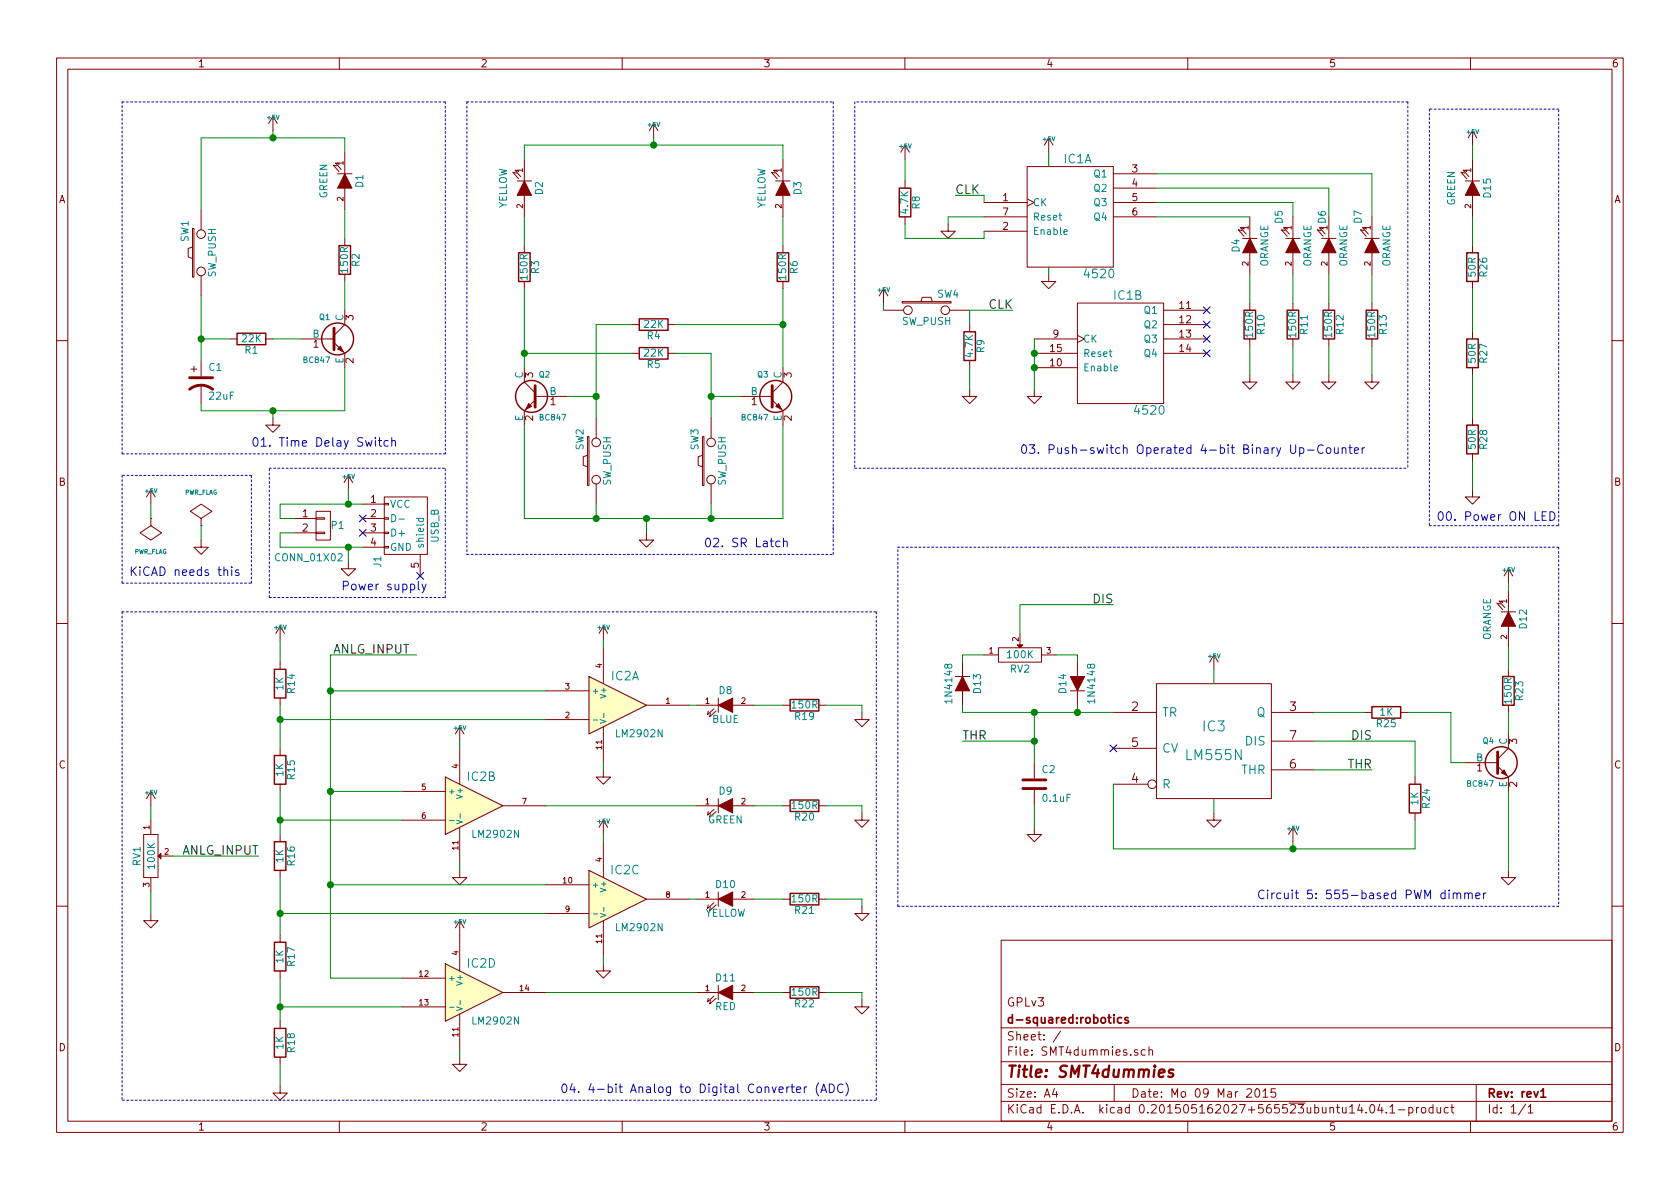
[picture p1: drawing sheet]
<svg xmlns="http://www.w3.org/2000/svg" width="297mm" height="210mm" viewBox="0 0 297 210" stroke-linecap="round" stroke-linejoin="round" font-family="sans-serif">
<g fill="none" stroke="#840000" stroke-width=".18">
<path d="M10 10.3h277v189.9h-277zM12 12.2h273v186.1h-273zM60 10.3v1.9M110 10.3v1.9M160 10.3v1.9M210 10.3v1.9M260 10.3v1.9M35.6 37.1v3.5M48.3 20.6l-.8 1.2M48.3 20.6v2.5M48.3 20.6l.7 1.2M59.6 29.3l-.7-.1 1 1.1"/>
<path d="M59.7 30.7h2.5M59.9 29l-.6-.2 1 1.2M61 26.9v3.8M61 33.3v3.8M91.3 30.6l-.6-.1 1 1.1M91.4 32h2.6M91.7 30.2l-.6-.1 1 1.1M92.7 28.2v3.8M92.7 34.5v3.8M115.6 21.8l-.8 1.3M115.6 21.8v2.6M115.6 21.8l.7 1.3"/>
<path d="M137 30.6l-.6-.1 1 1.1M137.2 32h2.5M137.4 30.2l-.6-.1 1 1.1M138.4 28.2v3.8M138.4 34.5v3.8M160 25.6v2.6M160 32v1.3M160 38.3v1.3M160 25.6l-.7 1.3M160 25.6l.8 1.3M167.6 39.6v1.3h1.3l-1.3 1.3-1.2-1.3h1.2M174 35.8h7.6"/>
<path d="M174 38.3h7.6M181.6 29.5h15.2v17.7h-15.2zM181.6 35.2l1.3 .6-1.3 .6M185.4 24.4l-.7 1.2M185.4 24.4v2.5M185.4 24.4l.8 1.2M196.8 35.8h7.7M196.8 30.7h7.7M196.8 33.3h7.7M196.8 38.3h7.7M221 38.3v3.9M228.6 38.3v3.9"/>
<path d="M234.9 38.3v3.9M242.6 38.3v3.9M259 30.6l-.7-.1 1 1.1M259.1 32h2.5M259.3 30.2l-.6-.1 1 1.1M260.3 23.1l-.7 1.3M260.3 23.1v2.5M260.3 28.2v3.8M260.3 34.5v3.8M260.3 23.1l.8 1.3M34 40.4h.3v8.6h-.3zM34 43.7l-.7 .2v1.6l.7 .2"/>
<path d="M35.6 48.8v3.5M40.6 59.9h1.3M47 59.9h1.3M53.3 59.9h5.8M61 42.2v1.2M61 48.5v1.3M61 54.9v2.5l-1.9 1.9M92.7 43.4v1.3M92.7 49.8v1.2M111.8 57.4h1.2M118.1 57.4h1.3M138.4 43.4v1.3"/>
<path d="M138.4 49.8v1.2M156.2 51l-.8 1.3M156.2 51v2.6M156.2 51l.8 1.3M156.2 54.9h3.6M159.5 53.3h8.6v.3h-8.6zM162.8 53.3l.3-.7h1.5l.2 .7M167.9 54.9h3.5M171.4 57.4v1.3M174 40.9h7.6M182.9 59.9h7.6M185.4 48.5v1.3h1.3l-1.3 1.2-1.3-1.2h1.3"/>
<path d="M190.5 53.6h15.2v17.8h-15.2zM190.5 59.3l1.3 .6-1.3 .7M205.7 54.9h7.7M205.7 59.9h7.7M205.7 57.4h7.7M219.6 40.8l-.7-.2 1.1 1.2M219.7 42.2h2.5M220 40.4l-.7-.1 1 1.1M221 44.7v3.8M221 53.6v1.3M221 59.9v1.3M227.2 40.8l-.6-.2 1 1.2"/>
<path d="M227.3 42.2h2.6M227.6 40.4l-.7-.1 1.1 1.1M228.6 44.7v3.8M228.6 53.6v1.3M228.6 59.9v1.3M233.6 40.8l-.7-.2 1 1.2M233.7 42.2h2.5M233.9 40.4l-.6-.1 1 1.1M234.9 44.7v3.8M234.9 53.6v1.3M234.9 59.9v1.3M241.2 40.8l-.7-.2 1.1 1.2"/>
<path d="M241.3 42.2h2.5M241.6 40.4l-.7-.1 1 1.1M242.6 44.7v3.8M242.6 53.6v1.3M242.6 59.9v1.3M260.3 43.4v1.3M260.3 49.8v1.2M260.3 58.7v1.2M10 60.2h2M33.8 65.3h1M34.3 64.8v1M35.6 63.7v2.8"/>
<path d="M35.6 68.1v3.3M48.3 73.9v1.3h1.2l-1.2 1.2-1.3-1.2h1.3M59.1 60.6l1.9 1.9v2.5M92.7 65v2.6l1.9 1.9M94.6 70.7l-1.9 1.9v2.6M94.6 70.1h5.7M103.9 77.2h.2v8.6h-.2zM105.4 73.9v3.6M111.8 62.5h1.2M118.1 62.5h1.3M124.2 77.2h.3v8.6h-.3zM125.7 73.9v3.6"/>
<path d="M130.8 70.1h5.7M136.5 70.7l1.9 1.9v2.6M138.4 65v2.6l-1.9 1.9M171.4 68.8v1.3h1.3l-1.3 1.3-1.2-1.3h1.2M171.4 63.7v1.3M182.9 68.8v1.3h1.2l-1.2 1.3-1.3-1.3h1.3M182.9 65h7.6M182.9 62.5h7.6M205.7 62.5h7.7M221 66.3v1.3h1.2l-1.2 1.2-1.3-1.2h1.3M228.6 66.3v1.3h1.3l-1.3 1.2-1.3-1.2h1.3M234.9 66.3v1.3h1.3l-1.3 1.2-1.2-1.2h1.2"/>
<path d="M242.6 66.3v1.3h1.2l-1.2 1.2-1.3-1.2h1.3M260.3 65v1.3M260.3 73.9v1.3M285 60.2h2M26.7 91.7h.1M26.7 91.7v1.3l1.9 1.2-1.9 1.3-1.9-1.3 1.9-1.2M26.7 86.6l-.8 1.3M26.7 86.6v2.5M26.7 86.6l.7 1.3M35.6 93h.1M35.6 91.7l1.9-1.3-1.9-1.3-1.9 1.3 1.9 1.3v1.3M35.6 95.5v1.3h1.2l-1.2 1.2-1.3-1.2h1.3"/>
<path d="M52.1 91.7h3.8M52.1 94.2h3.8M55.9 94.1h1.5v.3h-1.5zM55.9 91.6h1.5v.2h-1.5zM55.9 90.4h2.5v5.1h-2.5zM61.6 99.3v1.3h1.3l-1.3 1.2-1.3-1.2h1.3M61.6 84.1l-.8 1.2M61.6 84.1v2.5M61.6 84.1l.8 1.2M64.1 91.7h3.8M64.1 94.2h3.8M64.1 89.1h3.8"/>
<path d="M64.1 96.8h3.8M67.9 87.9h7.7v10.1h-7.7zM67.9 89h.8v.3h-.8zM67.9 91.6h.8v.2h-.8zM67.9 94.1h.8v.3h-.8zM67.9 96.6h.8v.3h-.8zM74.3 98v3.8M103.9 80.5l-.8 .3v1.5l.8 .2M105.4 85.6v3.5M114.3 94.2v1.3h1.3l-1.3 1.3-1.3-1.3h1.3M124.2 80.5l-.8 .3v1.5l.8 .2M125.7 85.6v3.5"/>
<path d="M260.3 86.6v1.3h1.3l-1.3 1.2-1.2-1.2h1.2M260.3 80.3v1.2M10 110.3h2M49.5 110.7l-.7 1.3M49.5 110.7v2.6M49.5 117.1v1.3M49.5 110.7l.8 1.3M104.1 119.6l10.2 5.1-10.2 5.1zM106.7 110.7v2.6M106.7 114.5v6.4M106.7 110.7l-.8 1.3M106.7 110.7l.7 1.3"/>
<path d="M168.9 119.6h2.5M170.2 117.1v2.5M174 115.8h2.5M176.5 114.5h7.6v2.6h-7.6zM180.3 112v2M184.1 115.8h2.6M190.5 117.1v2.5M214.6 115.8l-.7 1.3M214.6 115.8v2.6M214.6 115.8l.8 1.3M265.3 106.8l-.6-.1 1 1.1M265.4 108.2h2.6"/>
<path d="M265.7 106.4l-.7-.1 1.1 1.1M266.7 100.6l-.8 1.2M266.7 100.6v2.5M266.7 104.4v3.8M266.7 110.7v3.8M266.7 118.4v1.2M266.7 100.6l.8 1.2M285 110.3h2M26.7 139.9v2.6M26.7 139.9l-.8 1.3M26.7 139.9l.7 1.3M49.5 123.4v1.3"/>
<path d="M49.5 132.3v1.3M49.5 138.7v1.2M71.1 139.9h7.6M78.7 137.4l10.2 5.1-10.2 5.1zM81.3 128.5v2.6M81.3 132.3v6.4M81.3 128.5l-.8 1.3M81.3 128.5l.7 1.3M96.5 127.2h7.6M96.5 122.2h7.6M106.7 136.1v1.3h1.2l-1.2 1.3-1.3-1.3h1.3M106.7 128.5v6.4"/>
<path d="M114.3 124.7h7.6M123.2 124.7h3.8M126.2 125.3l-1.1 1.1 .1-.7M126.6 125.7l-1.1 1 .1-.6M127 123.4v2.6M129.5 124.7h3.8M138.4 124.7h1.3M144.8 124.7h1.2M152.4 126v1.2h1.3l-1.3 1.3-1.3-1.3h1.3M170.2 122.2v2.5M182.9 134.9v2.8M182.9 139.7v2.8"/>
<path d="M189.2 122.2h2.6M190.5 122.2v2.5M196.8 126h7.7M196.8 138.7h6.1M196.8 132.3h7.7M204.5 120.9h20.3v20.3h-20.3zM224.8 126h7.6M224.8 136.1h7.6M224.8 131.1h7.6M241.3 126h1.3M247.6 126h1.3M250.2 137.4v1.3"/>
<path d="M259.1 134.9h5.7M264.8 135.5l1.9 1.9v2.5M266.7 124.7v1.3M266.7 129.8v2.5l-1.9 1.9M25.4 147.6h2.5v7.6h-2.5zM26.7 145v2.6M26.7 155.2v2.5M28.4 151.4h2.1M49.5 147.6v1.2M49.5 153.9v1.3M71.1 145h7.6M81.3 153.9v1.3h1.2l-1.2 1.3-1.3-1.3h1.3"/>
<path d="M81.3 146.3v6.3M88.9 142.5h7.6M96.5 156.5h7.6M104.1 153.9l10.2 5.1-10.2 5.1zM106.7 145v2.6M106.7 148.8v6.4M106.7 145l-.8 1.3M106.7 145l.7 1.3M114.3 159h7.6M123.2 159h3.8M123.2 142.5h3.8M126.2 159.6l-1.1 1 .1-.6"/>
<path d="M126.2 143.1l-1.1 1 .1-.6M126.6 143.5l-1.1 1 .1-.6M127 141.2v2.6M127 157.7v2.6M129.5 159h3.8M129.5 142.5h3.8M138.4 159h1.3M138.4 142.5h1.3M144.8 159h1.2M144.8 142.5h1.2M152.4 143.8v1.2h1.3l-1.3 1.3-1.3-1.3h1.3M182.9 146.3v1.3h1.2l-1.2 1.2-1.3-1.2h1.3"/>
<path d="M214.6 143.8v1.2h1.3l-1.3 1.3-1.2-1.3h1.2M228.6 146.3v2.5M228.6 146.3l-.8 1.3M228.6 146.3l.8 1.3M250.2 143.8v1.2M266.7 153.9v1.3h1.3l-1.3 1.3-1.3-1.3h1.3M10 160.2h2M26.7 161.5v1.3h1.2l-1.2 1.3-1.3-1.3h1.3M49.5 165.3v1.3M49.5 171.7v1.3M71.1 173h7.6M71.1 178h7.6"/>
<path d="M78.7 170.4l10.2 5.1-10.2 5.1zM81.3 162.8v8.9M81.3 179.3v6.4M81.3 162.8l-.8 1.3M81.3 162.8l.7 1.3M88.9 175.5h7.6M96.5 161.5h7.6M106.7 170.4v1.3h1.2l-1.2 1.3-1.3-1.3h1.3M106.7 162.8v6.4M123.2 175.5h3.8M126.2 176.1l-1.1 1.1 .1-.7M126.6 160l-1.1 1 .1-.6"/>
<path d="M126.6 176.5l-1.1 1 .1-.6M127 174.2v2.6M129.5 175.5h3.8M138.4 175.5h1.3M144.8 175.5h1.2M152.4 160.3v1.2h1.3l-1.3 1.3-1.3-1.3h1.3M152.4 176.8v1.2h1.3l-1.3 1.3-1.3-1.3h1.3M177 166.3h108v32h-108zM285 160.2h2M49.5 192v1.3h1.3l-1.3 1.3-1.2-1.3h1.2M49.5 180.6v1.3M49.5 186.9v1.3"/>
<path d="M60 198.3v1.9M81.3 186.9v1.3h1.2l-1.2 1.3-1.3-1.3h1.3M110 198.3v1.9M160 198.3v1.9M177 194.8h108M177 191.8h108M177 187.8h108M177 181.8h108M186.4 192.5l-.3 1h.9M186.8 193v1M187.5 182.3l-1.3 2M197 191.8v3"/>
<path d="M201.1 185.7a.37 .37 0 0 0-.5 .1v.2l.5 .2 .1 .1-.2 .3-.4-.1M202.5 185.7l-.4-.1-.3 .3 .1 .6 .2 .1 .4-.1M203.1 185.7l.3-.1 .3 .1 .1 .9M203.1 185.1v1.5M210 198.3v1.9M222 192.7l.2-.2a.81 .81 0 0 1 .6 .6 .81 .81 0 0 1-.3 .8l-.1 .1a.79 .79 0 0 1-.4-1.3zM223.3 193l.4-.5v1.5M223.3 194h.9M225.5 192.5h-.7l-.1 .7 .2-.1 .5 .1 .2 .2-.1 .5-.2 .1-.6-.1M242.3 195.5l.2-.2a.81 .81 0 0 1 .6 .6 .81 .81 0 0 1-.3 .8l-.1 .1a.79 .79 0 0 1-.4-1.3zM244 195.2l-.4 1.1h1M244.3 195.8v1"/>
<path d="M245.1 196.7v.1M245.7 195.8l.5-.5v1.5M245.7 196.8h.9M247.2 196.3h1.2M249.1 195.9l.4-.1 .3 .3-.1 .6h-.6M249.1 195.8v1.5M250.4 195.8v1M250.9 195.8l-.5 .3M251.4 196l.2-.2 .4 .2 .1 .5-.1 .2-.4 .1-.2-.1zM253.4 195.9l-.5-.1-.2 .3v.6l.2 .1 .5-.1M253.4 195.3v1.5M254.1 195.8l.1 .9 .3 .1 .2-.1"/>
<path d="M254.7 195.8v1M256.1 195.9l-.5-.1-.3 .3 .1 .6 .2 .1 .5-.1M256.5 195.8h.6M256.7 195.3v1.3l.4 .2M260 198.3v1.9M261 191.8v6.5M269.7 195.2l-1.2 2M270.2 195.8l.4-.5v1.5M270.2 196.8h.8"/>
<circle cx="35.6" cy="48" r=".76"/>
<circle cx="35.6" cy="41.4" r=".76"/>
<circle cx="160.5" cy="54.9" r=".76"/>
<circle cx="167.1" cy="54.9" r=".76"/>
<circle cx="105.4" cy="78.2" r=".76"/>
<circle cx="125.7" cy="78.2" r=".76"/>
<circle cx="105.4" cy="84.8" r=".76"/>
<circle cx="125.7" cy="84.8" r=".76"/>
<circle cx="203.7" cy="138.7" r=".76"/>
</g>
<path d="M198.3 180l-.4-.1-.3 .3 .1 .6 .2 .1 .4-.1M199.5 180a.37 .37 0 0 0-.6 .1l.1 .3 .5 .1v.1l-.2 .3-.4-.1M272.4 193l.5-.5v1.5M272.4 194h.9" fill="none" stroke="#840000" stroke-width=".3"/>
<path d="M207.5 189.2l-.5-.1-.3 .4 .2 .3 .5 .1v.3l-.1 .1-.2 .1-.5-.1" fill="none" stroke="#840000" stroke-width=".41"/>
<g fill="none" stroke="#840000" stroke-width=".25">
<path d="M159 33.3h2v5h-2zM41.9 58.9h5.1v2.1h-5.1zM59.9 43.4h2.1v5.1h-2.1zM91.7 44.7h2v5.1h-2zM113 56.4h5.1v2h-5.1zM137.4 44.7h2v5.1h-2zM170.4 58.7h2.1v5h-2.1zM220 54.9h2v5h-2zM227.6 54.9h2v5h-2zM233.9 54.9h2.1v5h-2.1zM241.6 54.9h2v5h-2zM259.3 44.7h2.1v5.1h-2.1z"/>
<path d="M259.3 59.9h2.1v5.1h-2.1zM113 61.5h5.1v2h-5.1zM259.3 75.2h2.1v5.1h-2.1zM48.5 118.4h2v5h-2zM265.7 119.6h2v5.1h-2zM48.5 133.6h2v5.1h-2zM139.7 123.7h5.1v2h-5.1zM242.6 125h5v2h-5zM249.2 138.7h2v5.1h-2zM48.5 148.8h2v5.1h-2zM139.7 158h5.1v2h-5.1zM139.7 141.5h5.1v2h-5.1z"/>
<path d="M48.5 166.6h2v5.1h-2zM139.7 174.5h5.1v2h-5.1zM48.5 181.9h2v5h-2z"/>
<circle cx="59.7" cy="59.9" r="2.82"/>
<circle cx="94" cy="70.1" r="2.82"/>
<circle cx="137.2" cy="70.1" r="2.82"/>
<circle cx="265.4" cy="134.9" r="2.82"/>
</g>
<g fill="none" stroke="#008484" stroke-width=".18">
<path d="M188.1 41l.6-.1-.1-.2-.3-.1-.2 .2 .1 .6h.4M197 65.2l.6-.2-.1-.2-.3-.1-.2 .2 .1 .6h.4M69.3 91a.64 .64 0 0 1 .7 .6 .64 .64 0 0 1-.7 .7zM70.5 91.8h1M73.6 91.7h1.3M74.1 91.7l-.1 .3 .3 .2 .5-.1v-.4M104.9 127.3h.8M106.1 127.2l1 .4-1 .3M106.8 126.1v.8M79.5 145.1h.8M80.7 145l1 .4-1 .3M81.4 143.9v.8"/>
<path d="M79.5 178.1h.8M80.7 178l1 .4-1 .3M81.4 176.9v.8M104.9 161.6h.8M106.1 161.5l1 .4-1 .3M106.8 160.4v.8"/>
</g>
<g fill="#840000" stroke="#840000" stroke-width=".18">
<path d="M221 42.2l1.2 2.5h-2.5z"/>
<path d="M228.6 42.2l1.3 2.5h-2.6z"/>
<path d="M242.6 42.2l1.2 2.5h-2.5z"/>
<path d="M234.9 42.2l1.3 2.5h-2.5z"/>
<path d="M61 30.7l1.2 2.6h-2.5z"/>
<path d="M92.7 32l1.3 2.5h-2.6z"/>
<path d="M138.4 32l1.3 2.5h-2.5z"/>
<path d="M266.7 108.2l1.3 2.5h-2.6z"/>
<path d="M179.8 114h1l-.5 .5z"/>
<path d="M28.4 150.9v1l-.5-.5z"/>
<path d="M127 159l2.5-1.3v2.6z"/>
<path d="M127 175.5l2.5-1.3v2.6z"/>
<path d="M127 142.5l2.5-1.3v2.6z"/>
<path d="M127 124.7l2.5-1.3v2.6z"/>
<path d="M137.2 71.9l.5-.5 .5 1z"/>
<path d="M93.5 71.4l.5 .5-1 .5z"/>
<path d="M60.2 61.2l.5 1-1-.5z"/>
<path d="M265.4 136.6l.5-.5 .5 1.1z"/>
<path d="M260.3 32l1.3 2.5h-2.5z"/>
<path d="M170.2 119.6l1.2 2.6h-2.5z"/>
<path d="M189.2 119.6h2.6l-1.3 2.6z"/>
</g>
<g fill="none" stroke="#0000c2" stroke-width=".18">
<path d="M66.4 77.4v.1M66.4 77.9v1M66.9 77.9h.6M67.1 77.4v1.3l.4 .2M68.6 78a.48 .48 0 0 0-.6 0v.8a.48 .48 0 0 0 .6 0M69.3 78a.36 .36 0 0 1 .6 .1v.8M69.3 77.4v1.5M228.2 78.7l.1 1.3a.48 .48 0 0 0 .8-.1v-1.2M229.8 79.2a.48 .48 0 0 1 .7 .1v.7a.48 .48 0 0 1-.7 .1M229.8 79.2v1.5M231.2 79.6h1.1M233.9 78.8a.62 .62 0 0 0-.7 0 .62 .62 0 0 0-.2 .7 .58 .58 0 0 0 .3 .6 .58 .58 0 0 0 .6-.1"/>
<path d="M234.6 79.3l.2-.1 .4 .1 .1 .6-.1 .2-.4 .1-.2-.2zM235.9 79.2v.8a.38 .38 0 0 0 .7 0M236.6 79.2v1M237.3 79.3l.1-.1a.36 .36 0 0 1 .6 .2v.8M237.3 79.2v1M238.5 79.2h.6M238.7 78.7v1.3l.4 .2M239.5 79.7l.7-.2-.1-.3h-.4l-.2 .2v.7h.6M240.8 79.2v1M241.3 79.2h-.3l-.2 .3M137.9 95.8a.48 .48 0 0 0-.7 0v.7a.48 .48 0 0 0 .7 .1M138.5 95.8h.1a.36 .36 0 0 1 .6 .1v.8"/>
<path d="M138.5 95.2v1.5M272.7 91.2h.5M273.4 90.5h-.7v1.5h.7M274 90.5a.77 .77 0 0 1 .9 .8 .77 .77 0 0 1-.9 .7zM39.6 100.9l.1-.1a.36 .36 0 0 1 .6 .2v.8M41 100.2v.2M41 100.8v1M42.2 100.8h-.3l-.3 .2 .1 .2 .5 .1v.4h-.6M60.7 103.6l.7-.1 .2-.2-.1-.4-.2-.1h-.6v1.5M75.3 103.3l-.5 1.4-.2 .1M255.5 158a.48 .48 0 0 0-.7 .1v.7a.48 .48 0 0 0 .7 0M255.5 157.4v1.5"/>
<path d="M256.2 157.4v.2M256.2 157.9v1M256.9 158.1l.1-.1a.36 .36 0 0 1 .6 .1v.8M256.9 157.9v1M257.6 158.1a.35 .35 0 0 1 .3-.2 .35 .35 0 0 1 .4 .2v.8M259 158.1l.1-.1a.36 .36 0 0 1 .5 .1v.8M259 157.9v1M259.6 158.1a.35 .35 0 0 1 .4-.2 .35 .35 0 0 1 .3 .2v.8M260.9 158.4l.8-.1-.1-.3-.4-.1-.3 .2 .1 .7h.6M262.3 157.9v1M262.7 157.9l-.2 .1-.2 .2M139.9 192.2h.5"/>
<path d="M140.1 191.7v1.3l.3 .2M140.8 192.7l.8-.1-.1-.3-.4-.1-.3 .2 .1 .7h.6M142.2 192.2v1M142.6 192.2l-.2 .1-.2 .2M144.8 191.5a1.75 1.75 0 0 0 0 2.3M145.1 193.2l.5-1.5 .6 1.5M145.3 192.8h.7M146.6 191.7a.77 .77 0 0 1 .9 .8 .77 .77 0 0 1-.9 .7zM149 191.8a.62 .62 0 0 0-.7 0 .62 .62 0 0 0-.2 .8 .58 .58 0 0 0 .3 .5 .58 .58 0 0 0 .6 0M149.6 191.5a1.75 1.75 0 0 1 0 2.3"/>
</g>
<g fill="none" stroke="#000084" stroke-width=".18">
<path d="M212.8 54.2l1.2 1.3M212.8 56.8l1.2 1.2M212.8 59.3l1.2 1.2M214 54.2l-1.2 1.3M214 56.8l-1.2 1.2M214 59.3l-1.2 1.2M212.8 61.9l1.2 1.2M214 61.9l-1.2 1.2M63.5 93.6l1.2 1.2M63.5 91.1l1.2 1.2M64.7 93.6l-1.2 1.2M64.7 91.1l-1.2 1.2"/>
<path d="M73.7 101.2l1.2 1.3M74.9 101.2l-1.2 1.3M196.2 131.7l1.3 1.2M197.5 131.7l-1.3 1.2"/>
</g>
<path d="M59.1 58v3.8M33.5 68.8a3.3 3.3 0 0 1 4.1 0M33.5 66.8h4.1M94.6 68.2v3.8M136.5 68.2v3.8M180.8 139.4h4.1M180.8 137.9h4.1M264.8 133v3.8" fill="none" stroke="#840000" stroke-width=".51"/>
<g fill="#ffffc2" stroke="#ffffc2" stroke-width=".25">
<path d="M78.7 170.4l10.2 5.1-10.2 5.1z"/>
<path d="M104.1 153.9l10.2 5.1-10.2 5.1z"/>
<path d="M78.7 137.4l10.2 5.1-10.2 5.1z"/>
<path d="M104.1 119.6l10.2 5.1-10.2 5.1z"/>
</g>
<g fill="none" stroke="#008400" stroke-width=".18">
<path d="M48.3 23.1v1.3M61 26.9v-2.5h-25.4v12.7M61 37.1v5.1M92.7 28.2v-2.6h45.7v2.6M92.7 38.3v5.1M115.6 24.4v1.2M138.4 38.3v5.1M160 39.6v2.6h14v-1.3M160 28.2v3.8M168.9 34.5h5.1v1.3M174 38.3h-6.4v1.3M185.4 26.9v2.6"/>
<path d="M204.5 35.8h24.1v2.5M204.5 38.3h16.5M204.5 33.3h30.4v5M204.5 30.7h38.1v7.6M260.3 25.6v2.6M260.3 38.3v5.1M35.6 52.3v11.4M35.6 59.9h5M48.3 59.9h5M61 49.8v5.1M92.7 51v14M111.8 57.4h-6.4v16.5"/>
<path d="M119.4 57.4h19M138.4 51v14M156.2 53.6v1.3M179.1 54.9h-7.7v2.5M182.9 59.9v8.9M185.4 47.2v1.3M221 48.5v5.1M228.6 48.5v5.1M234.9 48.5v5.1M242.6 48.5v5.1M260.3 51v7.7M48.3 72.6v1.3"/>
<path d="M61 65v7.6h-25.4v-1.2M92.7 75.2v16.5h45.7v-16.5M92.7 62.5h19.1M100.3 70.1h5.1M119.4 62.5h6.3v11.4M125.7 70.1h5.1M171.4 65v3.8M221 61.2v5.1M228.6 61.2v5.1M234.9 61.2v5.1M242.6 61.2v5.1M260.3 66.3v7.6"/>
<path d="M26.7 89.1v2.6M35.6 93v2.5M52.1 94.2h-2.6v2.6h14.6M61.6 86.6v2.5M61.6 96.8v2.5M64.1 89.1h-14.6v2.6h2.6M105.4 89.1v2.6M114.3 91.7v2.5M125.7 89.1v2.6M260.3 81.5v5.1M49.5 113.3v3.8M73.7 115.8h-15.3v57.2h12.7"/>
<path d="M106.7 113.3v1.2M174 115.8h-3.8v1.3M186.7 115.8h3.8v1.3M196.8 106.9h-16.5v5.1M214.6 118.4v2.5M266.7 103.1v1.3M266.7 114.5v3.9M49.5 124.7v7.6M49.5 139.9v7.7M49.5 127.2h47M58.4 122.2h38.1M58.4 139.9h12.7"/>
<path d="M81.3 131.1v1.2M106.7 134.9v1.2M121.9 124.7h1.3M133.3 124.7h5.1M146 124.7h6.4v1.3M170.2 131.1h12.7M170.2 124.7v1.3h26.6M182.9 126v8.9M190.5 124.7v1.3M196.8 138.7v11.4h53.4v-5.1M232.4 131.1h17.8v6.3M232.4 136.1h10.2"/>
<path d="M232.4 126h8.9M248.9 126h7.6v8.9h2.6M266.7 126v3.8M266.7 139.9v14M26.7 142.5v2.5M26.7 157.7v3.8M30.5 151.4h15.2M49.5 155.2v10.1M49.5 145h21.6M58.4 156.5h38.1M81.3 152.6v1.3M96.5 142.5h26.7"/>
<path d="M106.7 147.6v1.2M121.9 159h1.3M133.3 159h5.1M133.3 142.5h5.1M146 159h6.4v1.3M146 142.5h6.4v1.3M182.9 142.5v3.8M214.6 141.2v2.6M228.6 148.8v1.3M49.5 178h21.6M49.5 173v7.6M49.5 161.5h47"/>
<path d="M96.5 175.5h26.7M106.7 169.2v1.2M133.3 175.5h5.1M146 175.5h6.4v1.3M49.5 188.2v3.8M81.3 185.7v1.2"/>
</g>
<g fill="#008400" stroke="#008400" stroke-width=".25">
<circle cx="182.9" cy="65" r=".51"/>
<circle cx="228.6" cy="150.1" r=".51"/>
<circle cx="61.6" cy="89.1" r=".51"/>
<circle cx="182.9" cy="131.1" r=".51"/>
<circle cx="182.9" cy="126" r=".51"/>
<circle cx="58.4" cy="156.5" r=".51"/>
<circle cx="58.4" cy="122.2" r=".51"/>
<circle cx="58.4" cy="139.9" r=".51"/>
<circle cx="190.5" cy="126" r=".51"/>
<circle cx="61.6" cy="96.8" r=".51"/>
<circle cx="92.7" cy="62.5" r=".51"/>
<circle cx="35.6" cy="59.9" r=".51"/>
<circle cx="138.4" cy="57.4" r=".51"/>
<circle cx="182.9" cy="62.5" r=".51"/>
<circle cx="49.5" cy="161.5" r=".51"/>
<circle cx="48.3" cy="24.4" r=".51"/>
<circle cx="48.3" cy="72.6" r=".51"/>
<circle cx="105.4" cy="91.7" r=".51"/>
<circle cx="105.4" cy="70.1" r=".51"/>
<circle cx="125.7" cy="70.1" r=".51"/>
<circle cx="125.7" cy="91.7" r=".51"/>
<circle cx="114.3" cy="91.7" r=".51"/>
<circle cx="115.6" cy="25.6" r=".51"/>
<circle cx="49.5" cy="127.2" r=".51"/>
<circle cx="49.5" cy="145" r=".51"/>
<circle cx="49.5" cy="178" r=".51"/>
</g>
<g fill="none" stroke="#0000c2" stroke-width=".18" stroke-dasharray=".3 .4">
<path d="M21.6 18h57.1M78.7 18v62.3M82.5 18h64.8M82.5 18v80M147.3 18v76.2M151.1 18v64.8M248.9 18v64.8M248.9 18h-97.8M252.7 19.3v73.7M275.6 19.3h-22.9M21.6 84.1v19M21.6 80.3v-62.3"/>
<path d="M44.4 84.1h-22.8M47.6 82.8h31.1M78.7 80.3h-57.1M82.5 98h64.8M147.3 98v-5M151.1 82.8h97.8M158.7 96.8h116.9M252.7 93h22.9M275.6 96.8v63.5M275.6 93v-73.7M21.6 108.2v86.4M21.6 108.2h133.3"/>
<path d="M21.6 103.1h22.8M44.4 103.1v-19M47.6 105.7h31.1M47.6 105.7v-22.9M78.7 105.7v-22.9M154.9 108.2v86.4M158.7 160.3v-63.5M275.6 160.3h-116.9M154.9 194.6h-133.3"/>
</g>
<text font-size="2.8" fill="#840000" x="178" y="190.5">Title: SMT4dummies</text>
<g font-size="2.5" fill="#008484">
<text x="212.7" y="129.3">IC3</text>
<text x="209.9" y="134.4">LM555N</text>
</g>
<g font-size="2.1" fill="#008484">
<text x="188.1" y="28.9">IC1A</text>
<text x="191.9" y="49.2">4520</text>
<text x="197" y="53">IC1B</text>
<text x="200.8" y="73.3">4520</text>
<text x="108.1" y="120.3">IC2A</text>
<text x="205.5" y="126.7">TR</text>
<text x="220.2" y="131.8">DIS</text>
<text x="222.1" y="126.7">Q</text>
<text x="205.5" y="133.1">CV</text>
<text x="219.4" y="136.9">THR</text>
<text x="82.7" y="138.1">IC2B</text>
<text x="205.5" y="139.4">R</text>
<text x="108.1" y="154.6">IC2C</text>
<text x="82.7" y="171.1">IC2D</text>
</g>
<g font-size="2.1">
<text x="168.9" y="34.3">CLK</text>
<text x="174.7" y="54.6">CLK</text>
<text x="193.3" y="106.7">DIS</text>
<text x="58.8" y="115.6">ANLG_INPUT</text>
<text x="170.2" y="130.8">THR</text>
<text x="239" y="130.8">DIS</text>
<text x="238.2" y="135.9">THR</text>
<text x="32.2" y="151.1">ANLG_INPUT</text>
</g>
<g font-size="2.1" fill="#0000c2">
<text x="44.4" y="79">01. Time Delay Switch</text>
<text x="180.3" y="80.3">03. Push-switch Operated 4-bit Binary Up-Counter</text>
<text x="254" y="92.1">00. Power ON LED</text>
<text x="22.9" y="101.8">KiCAD needs this</text>
<text x="124.5" y="96.8">02. SR Latch</text>
<text x="61.8" y="104.4">Power supply</text>
<text x="222.2" y="159">Circuit 5: 555-based PWM dimmer</text>
<text x="99.1" y="193.3">04. 4-bit Analog to Digital Converter (ADC)</text>
</g>
<g font-size="2.1" fill="#840000">
<text x="200.1" y="125.7">2</text>
<text x="228" y="125.7">3</text>
<text x="228" y="130.8">7</text>
<text x="200.1" y="132.1">5</text>
<text x="228" y="135.9">6</text>
<text x="200.1" y="138.4">4</text>
<text x="178" y="178">GPLv3</text>
<text x="178" y="184">Sheet: /</text>
<text x="178" y="181">d-squared:robotics</text>
<text x="178" y="186.7">File: SMT4dummies.sch</text>
<text x="178" y="196.9">KiCad E.D.A. kicad 0.201505162027+565523ubuntu14.04.1-product</text>
<text x="178" y="194.1">Size: A4</text>
<text x="200" y="194.1">Date: Mo 09 Mar 2015</text>
<text x="263" y="194.1">Rev: rev1</text>
<text x="263" y="196.9">Id: 1/1</text>
</g>
<g font-size="1.8" fill="#840000">
<text x="35" y="11.9">1</text>
<text x="85" y="11.9">2</text>
<text x="135" y="11.9">3</text>
<text x="185" y="11.9">4</text>
<text x="235" y="11.9">5</text>
<text x="285" y="11.9">6</text>
<text x="10.4" y="35.9">A</text>
<text x="177.3" y="35.6">1</text>
<text x="200.2" y="30.5">3</text>
<text x="200.2" y="33">4</text>
<text x="200.2" y="35.6">5</text>
<text x="285.4" y="35.9">A</text>
<text x="177.3" y="40.6">2</text>
<text x="177.3" y="38.1">7</text>
<text x="200.2" y="38.1">6</text>
<text x="62.5" y="56.6" transform="rotate(-90 62.5 56.6)">3</text>
<text x="186.2" y="59.7">9</text>
<text x="208.6" y="54.6">11</text>
<text x="208.6" y="57.1">12</text>
<text x="208.6" y="59.7">13</text>
<text x="55.4" y="61.5">1</text>
<text x="62.5" y="64.2" transform="rotate(-90 62.5 64.2)">2</text>
<text x="185.7" y="64.8">10</text>
<text x="185.7" y="62.2">15</text>
<text x="208.6" y="62.2">14</text>
<text x="94.2" y="66.8" transform="rotate(-90 94.2 66.8)">3</text>
<text x="97.3" y="71.6">1</text>
<text x="132.9" y="71.6">1</text>
<text x="140" y="66.8" transform="rotate(-90 140 66.8)">3</text>
<text x="94.2" y="74.4" transform="rotate(-90 94.2 74.4)">2</text>
<text x="140" y="74.4" transform="rotate(-90 140 74.4)">2</text>
<text x="10.4" y="85.9">B</text>
<text x="65.6" y="88.9">1</text>
<text x="285.4" y="85.9">B</text>
<text x="53.5" y="91.4">1</text>
<text x="53.5" y="94">2</text>
<text x="65.6" y="91.4">2</text>
<text x="65.6" y="94">3</text>
<text x="65.6" y="96.5">4</text>
<text x="74" y="100.4" transform="rotate(-90 74 100.4)">5</text>
<text x="268.2" y="131.5" transform="rotate(-90 268.2 131.5)">3</text>
<text x="10.4" y="135.9">C</text>
<text x="261.1" y="136.4">1</text>
<text x="285.4" y="135.9">C</text>
<text x="268.2" y="139.2" transform="rotate(-90 268.2 139.2)">2</text>
<text x="10.4" y="185.9">D</text>
<text x="285.4" y="185.9">D</text>
<text x="35" y="199.9">1</text>
<text x="85" y="199.9">2</text>
<text x="135" y="199.9">3</text>
<text x="185" y="199.9">4</text>
<text x="235" y="199.9">5</text>
<text x="285" y="199.9">6</text>
</g>
<g font-size="1.8" fill="#008484">
<text x="57.9" y="35.1" transform="rotate(-90 57.9 35.1)">GREEN</text>
<text x="64.2" y="33.1" transform="rotate(-90 64.2 33.1)">D1</text>
<text x="96" y="34.4" transform="rotate(-90 96 34.4)">D2</text>
<text x="141.7" y="34.4" transform="rotate(-90 141.7 34.4)">D3</text>
<text x="193.5" y="31.4">Q1</text>
<text x="193.5" y="33.9">Q2</text>
<text x="263.6" y="34.9" transform="rotate(-90 263.6 34.9)">D15</text>
<text x="89.6" y="37.1" transform="rotate(-90 89.6 37.1)">YELLOW</text>
<text x="135.3" y="37.1" transform="rotate(-90 135.3 37.1)">YELLOW</text>
<text x="160.6" y="37.7" transform="rotate(-90 160.6 37.7)">4.7K</text>
<text x="162.6" y="36.9" transform="rotate(-90 162.6 36.9)">R8</text>
<text x="182.6" y="36.4">CK</text>
<text x="182.6" y="41.5">Enable</text>
<text x="182.6" y="39">Reset</text>
<text x="193.5" y="36.4">Q3</text>
<text x="193.5" y="39">Q4</text>
<text x="226.8" y="39.5" transform="rotate(-90 226.8 39.5)">D5</text>
<text x="234.4" y="39.5" transform="rotate(-90 234.4 39.5)">D6</text>
<text x="240.7" y="39.5" transform="rotate(-90 240.7 39.5)">D7</text>
<text x="257.3" y="36.4" transform="rotate(-90 257.3 36.4)">GREEN</text>
<text x="33.3" y="42.8" transform="rotate(-90 33.3 42.8)">SW1</text>
<text x="63.6" y="47.1" transform="rotate(-90 63.6 47.1)">R2</text>
<text x="219.2" y="44.5" transform="rotate(-90 219.2 44.5)">D4</text>
<text x="224.2" y="47.3" transform="rotate(-90 224.2 47.3)">ORANGE</text>
<text x="231.9" y="47.3" transform="rotate(-90 231.9 47.3)">ORANGE</text>
<text x="238.2" y="47.3" transform="rotate(-90 238.2 47.3)">ORANGE</text>
<text x="245.8" y="47.3" transform="rotate(-90 245.8 47.3)">ORANGE</text>
<text x="38.2" y="49" transform="rotate(-90 38.2 49)">SW_PUSH</text>
<text x="61.5" y="48.1" transform="rotate(-90 61.5 48.1)">150R</text>
<text x="93.3" y="49.3" transform="rotate(-90 93.3 49.3)">150R</text>
<text x="95.3" y="48.4" transform="rotate(-90 95.3 48.4)">R3</text>
<text x="139" y="49.3" transform="rotate(-90 139 49.3)">150R</text>
<text x="141" y="48.4" transform="rotate(-90 141 48.4)">R6</text>
<text x="165.7" y="52.6">SW4</text>
<text x="260.9" y="48.9" transform="rotate(-90 260.9 48.9)">50R</text>
<text x="262.9" y="48.9" transform="rotate(-90 262.9 48.9)">R26</text>
<text x="55.2" y="59.7">B</text>
<text x="60.7" y="56.8" transform="rotate(-90 60.7 56.8)">C</text>
<text x="113.9" y="58">22K</text>
<text x="114.5" y="60">R4</text>
<text x="159.5" y="57.4">SW_PUSH</text>
<text x="202.4" y="55.5">Q1</text>
<text x="202.4" y="58">Q2</text>
<text x="221.5" y="59.5" transform="rotate(-90 221.5 59.5)">150R</text>
<text x="223.6" y="59" transform="rotate(-90 223.6 59)">R10</text>
<text x="229.2" y="59.5" transform="rotate(-90 229.2 59.5)">150R</text>
<text x="231.2" y="59" transform="rotate(-90 231.2 59)">R11</text>
<text x="235.5" y="59.5" transform="rotate(-90 235.5 59.5)">150R</text>
<text x="237.5" y="59" transform="rotate(-90 237.5 59)">R12</text>
<text x="243.1" y="59.5" transform="rotate(-90 243.1 59.5)">150R</text>
<text x="245.2" y="59" transform="rotate(-90 245.2 59)">R13</text>
<text x="37" y="65.6">C1</text>
<text x="42.8" y="60.5">22K</text>
<text x="43.3" y="62.5">R1</text>
<text x="60.7" y="64.3" transform="rotate(-90 60.7 64.3)">E</text>
<text x="113.9" y="63">22K</text>
<text x="114.5" y="65.1">R5</text>
<text x="172" y="63.1" transform="rotate(-90 172 63.1)">4.7K</text>
<text x="174" y="62.3" transform="rotate(-90 174 62.3)">R9</text>
<text x="191.5" y="60.6">CK</text>
<text x="191.5" y="65.7">Enable</text>
<text x="191.5" y="63.1">Reset</text>
<text x="202.4" y="60.6">Q3</text>
<text x="202.4" y="63.1">Q4</text>
<text x="260.9" y="64.1" transform="rotate(-90 260.9 64.1)">50R</text>
<text x="262.9" y="64.1" transform="rotate(-90 262.9 64.1)">R27</text>
<text x="37.1" y="70.7">22uF</text>
<text x="92.5" y="66.9" transform="rotate(-90 92.5 66.9)">C</text>
<text x="97.2" y="69.8">B</text>
<text x="132.7" y="69.8">B</text>
<text x="138.2" y="66.9" transform="rotate(-90 138.2 66.9)">C</text>
<text x="92.5" y="74.5" transform="rotate(-90 92.5 74.5)">E</text>
<text x="138.2" y="74.5" transform="rotate(-90 138.2 74.5)">E</text>
<text x="103.2" y="79.6" transform="rotate(-90 103.2 79.6)">SW2</text>
<text x="123.5" y="79.6" transform="rotate(-90 123.5 79.6)">SW3</text>
<text x="260.9" y="79.3" transform="rotate(-90 260.9 79.3)">50R</text>
<text x="262.9" y="79.3" transform="rotate(-90 262.9 79.3)">R28</text>
<text x="69" y="89.8">VCC</text>
<text x="108" y="85.9" transform="rotate(-90 108 85.9)">SW_PUSH</text>
<text x="128.3" y="85.9" transform="rotate(-90 128.3 85.9)">SW_PUSH</text>
<text x="58.6" y="93.5">P1</text>
<text x="69" y="94.9">D+</text>
<text x="77.5" y="96" transform="rotate(-90 77.5 96)">USB_B</text>
<text x="49" y="99.2">CONN_01X02</text>
<text x="67.4" y="100.3" transform="rotate(-90 67.4 100.3)">J1</text>
<text x="69" y="97.4">GND</text>
<text x="74.9" y="97" transform="rotate(-90 74.9 97)">shield</text>
<text x="263.6" y="113.4" transform="rotate(-90 263.6 113.4)">ORANGE</text>
<text x="270" y="111.1" transform="rotate(-90 270 111.1)">D12</text>
<text x="178.2" y="116.4">100K</text>
<text x="178.6" y="118.9">RV2</text>
<text x="50.1" y="122" transform="rotate(-90 50.1 122)">1K</text>
<text x="52.1" y="122.5" transform="rotate(-90 52.1 122.5)">R14</text>
<text x="127.2" y="122.7">D8</text>
<text x="140.1" y="125.3">150R</text>
<text x="168.4" y="124" transform="rotate(-90 168.4 124)">1N4148</text>
<text x="173.4" y="122.5" transform="rotate(-90 173.4 122.5)">D13</text>
<text x="188.5" y="122.5" transform="rotate(-90 188.5 122.5)">D14</text>
<text x="193.6" y="124" transform="rotate(-90 193.6 124)">1N4148</text>
<text x="267.3" y="124.3" transform="rotate(-90 267.3 124.3)">150R</text>
<text x="269.3" y="123.8" transform="rotate(-90 269.3 123.8)">R23</text>
<text x="109.1" y="130.3">LM2902N</text>
<text x="125.9" y="127.8">BLUE</text>
<text x="140.6" y="127.3">R19</text>
<text x="243.5" y="128.6">R25</text>
<text x="244" y="126.5">1K</text>
<text x="266.4" y="131.7" transform="rotate(-90 266.4 131.7)">C</text>
<text x="50.1" y="137.3" transform="rotate(-90 50.1 137.3)">1K</text>
<text x="52.1" y="137.8" transform="rotate(-90 52.1 137.8)">R15</text>
<text x="184.3" y="136.7">C2</text>
<text x="261" y="134.6">B</text>
<text x="127.2" y="140.5">D9</text>
<text x="140.1" y="143">150R</text>
<text x="184.5" y="141.8">0.1uF</text>
<text x="250.7" y="142.3" transform="rotate(-90 250.7 142.3)">1K</text>
<text x="252.8" y="142.8" transform="rotate(-90 252.8 142.8)">R24</text>
<text x="266.4" y="139.3" transform="rotate(-90 266.4 139.3)">E</text>
<text x="83.7" y="148.1">LM2902N</text>
<text x="125.1" y="145.6">GREEN</text>
<text x="140.6" y="145.1">R20</text>
<text x="24.8" y="153.1" transform="rotate(-90 24.8 153.1)">RV1</text>
<text x="27.4" y="153.5" transform="rotate(-90 27.4 153.5)">100K</text>
<text x="50.1" y="152.5" transform="rotate(-90 50.1 152.5)">1K</text>
<text x="52.1" y="153" transform="rotate(-90 52.1 153)">R16</text>
<text x="126.6" y="157">D10</text>
<text x="140.1" y="159.6">150R</text>
<text x="140.6" y="161.6">R21</text>
<text x="109.1" y="164.6">LM2902N</text>
<text x="124.5" y="162.1">YELLOW</text>
<text x="50.1" y="170.3" transform="rotate(-90 50.1 170.3)">1K</text>
<text x="52.1" y="170.8" transform="rotate(-90 52.1 170.8)">R17</text>
<text x="126.6" y="173.5">D11</text>
<text x="126.4" y="178.6">RED</text>
<text x="140.1" y="176.1">150R</text>
<text x="140.6" y="178.1">R22</text>
<text x="50.1" y="185.5" transform="rotate(-90 50.1 185.5)">1K</text>
<text x="83.7" y="181.1">LM2902N</text>
<text x="52.1" y="186" transform="rotate(-90 52.1 186)">R18</text>
</g>
<g font-size="1.4" fill="#840000">
<text x="60.7" y="29.2" transform="rotate(-90 60.7 29.2)">1</text>
<text x="60.7" y="35.6" transform="rotate(-90 60.7 35.6)">2</text>
<text x="92.5" y="30.5" transform="rotate(-90 92.5 30.5)">1</text>
<text x="138.2" y="30.5" transform="rotate(-90 138.2 30.5)">1</text>
<text x="260.1" y="30.5" transform="rotate(-90 260.1 30.5)">1</text>
<text x="92.5" y="36.8" transform="rotate(-90 92.5 36.8)">2</text>
<text x="138.2" y="36.8" transform="rotate(-90 138.2 36.8)">2</text>
<text x="220.7" y="40.6" transform="rotate(-90 220.7 40.6)">1</text>
<text x="228.3" y="40.6" transform="rotate(-90 228.3 40.6)">1</text>
<text x="234.7" y="40.6" transform="rotate(-90 234.7 40.6)">1</text>
<text x="242.3" y="40.6" transform="rotate(-90 242.3 40.6)">1</text>
<text x="260.1" y="36.8" transform="rotate(-90 260.1 36.8)">2</text>
<text x="220.7" y="47" transform="rotate(-90 220.7 47)">2</text>
<text x="228.3" y="47" transform="rotate(-90 228.3 47)">2</text>
<text x="234.7" y="47" transform="rotate(-90 234.7 47)">2</text>
<text x="242.3" y="47" transform="rotate(-90 242.3 47)">2</text>
<text x="266.4" y="106.7" transform="rotate(-90 266.4 106.7)">1</text>
<text x="180.1" y="113.4" transform="rotate(-90 180.1 113.4)">2</text>
<text x="266.4" y="113" transform="rotate(-90 266.4 113)">2</text>
<text x="106.4" y="118.1" transform="rotate(-90 106.4 118.1)">4</text>
<text x="174.9" y="115.6">1</text>
<text x="185" y="115.6">3</text>
<text x="99.9" y="121.9">3</text>
<text x="117.7" y="124.5">1</text>
<text x="124.7" y="124.5">1</text>
<text x="131.1" y="124.5">2</text>
<text x="99.9" y="127">2</text>
<text x="81" y="135.9" transform="rotate(-90 81 135.9)">4</text>
<text x="106.4" y="132.5" transform="rotate(-90 106.4 132.5)">11</text>
<text x="74.5" y="139.7">5</text>
<text x="92.3" y="142.2">7</text>
<text x="124.7" y="142.2">1</text>
<text x="131.1" y="142.2">2</text>
<text x="26.4" y="146.7" transform="rotate(-90 26.4 146.7)">1</text>
<text x="74.5" y="144.8">6</text>
<text x="29.1" y="151.1">2</text>
<text x="81" y="150.3" transform="rotate(-90 81 150.3)">11</text>
<text x="106.4" y="152.4" transform="rotate(-90 106.4 152.4)">4</text>
<text x="26.4" y="156.8" transform="rotate(-90 26.4 156.8)">3</text>
<text x="99.5" y="156.2">10</text>
<text x="99.9" y="161.3">9</text>
<text x="117.7" y="158.7">8</text>
<text x="124.7" y="158.7">1</text>
<text x="131.1" y="158.7">2</text>
<text x="106.4" y="166.8" transform="rotate(-90 106.4 166.8)">11</text>
<text x="74.1" y="172.7">12</text>
<text x="81" y="168.9" transform="rotate(-90 81 168.9)">4</text>
<text x="74.1" y="177.8">13</text>
<text x="91.9" y="175.3">14</text>
<text x="124.7" y="175.3">1</text>
<text x="131.1" y="175.3">2</text>
<text x="81" y="183.3" transform="rotate(-90 81 183.3)">11</text>
</g>
<g font-size="1.4" fill="#008484">
<text x="56.5" y="56.6">Q1</text>
<text x="53.8" y="64.2">BC847</text>
<text x="95.3" y="66.7">Q2</text>
<text x="133.9" y="66.7">Q3</text>
<text x="95.5" y="74.3">BC847</text>
<text x="131.2" y="74.3">BC847</text>
<text x="104.6" y="122.7">+</text>
<text x="107.2" y="123.2" transform="rotate(-90 107.2 123.2)">V+</text>
<text x="262.2" y="131.5">Q4</text>
<text x="79.2" y="140.5">+</text>
<text x="81.8" y="141" transform="rotate(-90 81.8 141)">V+</text>
<text x="259.5" y="139.1">BC847</text>
<text x="104.6" y="157">+</text>
<text x="107.2" y="157.5" transform="rotate(-90 107.2 157.5)">V+</text>
<text x="79.2" y="173.5">+</text>
<text x="81.8" y="174" transform="rotate(-90 81.8 174)">V+</text>
</g>
<g font-size="1.1" fill="#008484">
<text x="47.3" y="21.2">+5V</text>
<text x="114.6" y="22.4">+5V</text>
<text x="259.4" y="23.7">+5V</text>
<text x="159.1" y="26.2">+5V</text>
<text x="184.5" y="25">+5V</text>
<text x="155.2" y="51.6">+5V</text>
<text x="25.7" y="87.2">+5V</text>
<text x="32.6" y="87.4">PWR_FLAG</text>
<text x="60.6" y="84.7">+5V</text>
<text x="23.7" y="97.9">PWR_FLAG</text>
<text x="265.7" y="101.2">+5V</text>
<text x="48.6" y="111.3">+5V</text>
<text x="105.7" y="111.3">+5V</text>
<text x="213.7" y="116.4">+5V</text>
<text x="80.3" y="129.1">+5V</text>
<text x="25.7" y="140.5">+5V</text>
<text x="105.7" y="145.6">+5V</text>
<text x="227.6" y="146.9">+5V</text>
<text x="80.3" y="163.4">+5V</text>
</g>
</svg>
